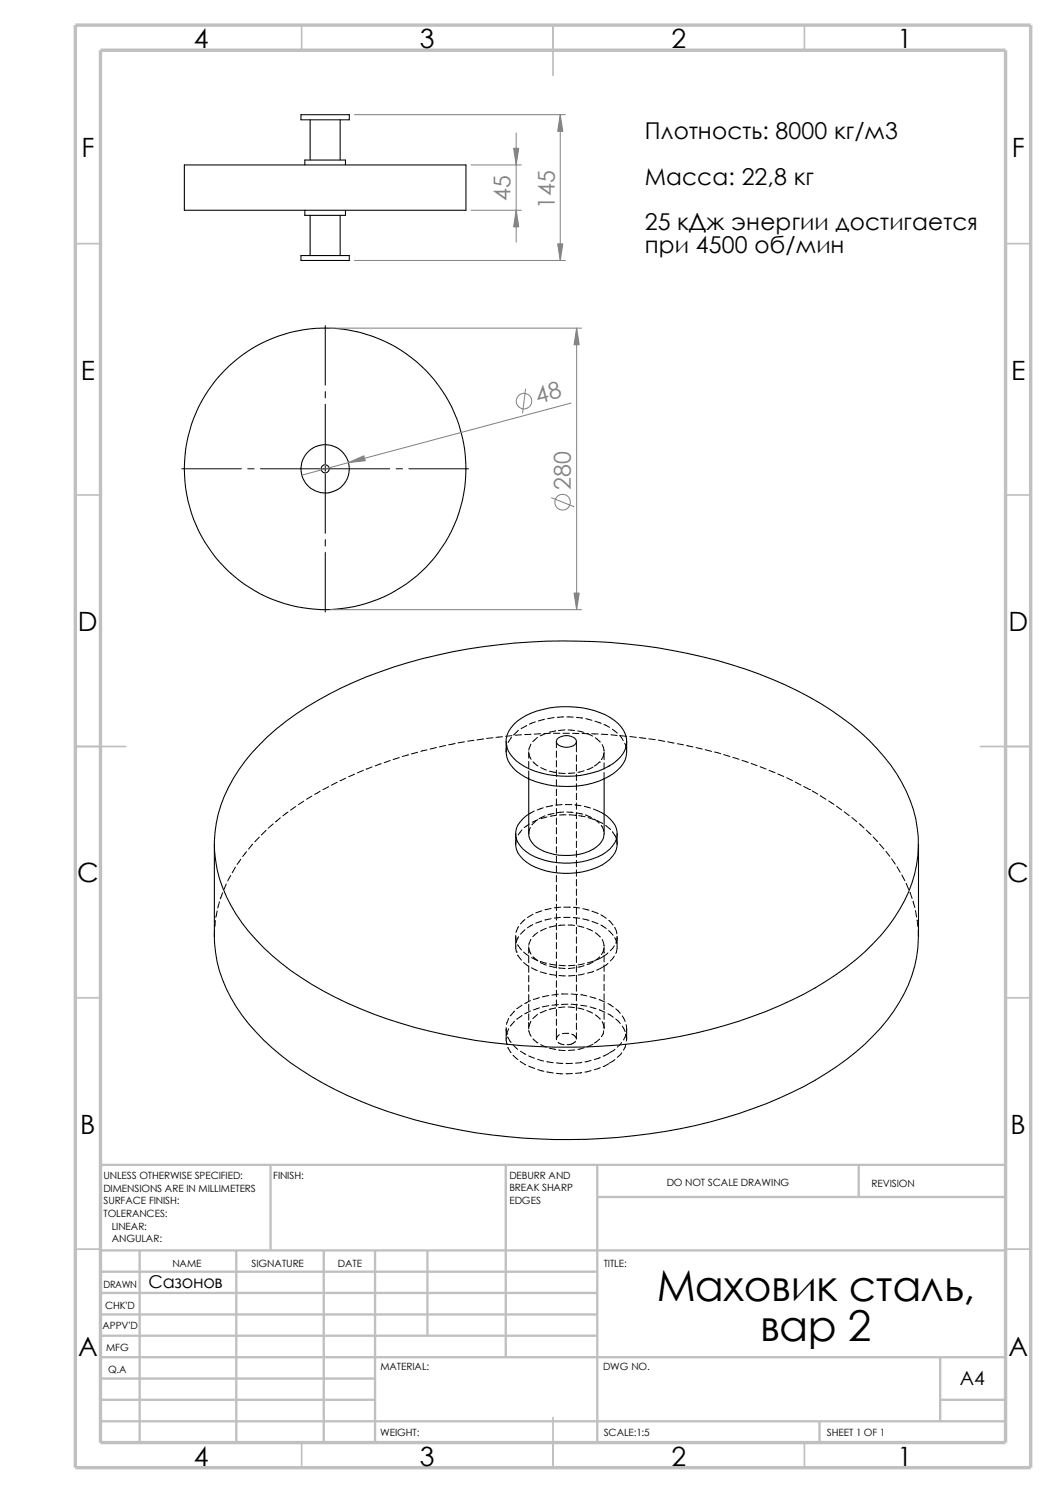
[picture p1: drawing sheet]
<svg xmlns="http://www.w3.org/2000/svg" width="210mm" height="297mm" viewBox="0 0 210 297" stroke-linecap="round" stroke-linejoin="round" font-family="sans-serif">
<g fill="none" stroke="#c0c0c0" stroke-width=".34">
<path d="M60 5v5M110 5v10M160 5v5M15 48.5h5M200 48.5h5M15 98.5h5M200 98.5h5M15 148.5h10M195 148.5h10M15 198.5h5M200 198.5h5M15 248.5h5"/>
<path d="M200 248.5h5M60 287v5M110 282v10M160 287v5"/>
</g>
<g fill="none" stroke="#c0c0c0" stroke-width=".47">
<path d="M53.8 231.7v17.1M100.6 231.7v38.3M118.8 231.7v55.3M118.8 238.1h81.2M170.8 231.7v6.4M200 231.7h-180v55.3M20 248.8h180M20 257.2h98.8M20 253h98.8M27.8 248.8v38.2M47 248.8v38.2M64.4 248.8v38.2"/>
<path d="M74.6 248.8v38.2M85 248.8v16.9M20 265.7h98.8M20 261.5h98.8M20 278.5h54.6M20 274.2h54.6M20 270h180M187 278.5h13M187 270v12.7M20 282.7h180M163 282.7v4.3"/>
</g>
<path d="M15 5h190v287h-190zM20 10h180v277h-180z" fill="none" stroke="#c0c0c0" stroke-width=".68" stroke-linecap="butt"/>
<g fill="none" stroke="#000" stroke-width=".21">
<path d="M36.7 32.8h56v9h-56zM59.9 22.8h9.6v1h-9.6zM60.6 32.8v-1h8.1v1M61.7 23.8v8M67.6 23.8v8M59.9 50.8h9.6v1h-9.6zM60.6 41.8v1h8.1v-1M61.7 42.8v8M67.6 42.8v8M51.6 148.1a62.1 62.1 0 0 1 24-14.5 114.5 114.5 0 0 1 58.2-4.2 84.6 84.6 0 0 1 31.6 12 41 41 0 0 1 14.9 16 24.7 24.7 0 0 1-2.5 25.4 49.2 49.2 0 0 1-17.9 15 99.7 99.7 0 0 1-40.1 10.3 109.9 109.9 0 0 1-48.2-7.4 58.7 58.7 0 0 1-20.7-13.8 27.3 27.3 0 0 1-8.1-21.3 29.5 29.5 0 0 1 8.8-17.5zM100.7 147.5a6 6 0 0 0 2 5.9 17.2 17.2 0 0 0 12.7 2.9 13.2 13.2 0 0 0 8-3.7 6.1 6.1 0 0 0 1.2-5.1M102.2 144.1a15.5 15.5 0 0 1 12.3-3.4 13.6 13.6 0 0 1 9.1 4 4.5 4.5 0 0 1-.8 6.5 16.5 16.5 0 0 1-12.6 3.1 13 13 0 0 1-8.2-3.6 4.5 4.5 0 0 1 .2-6.6z"/>
<path d="M105.2 154.9v11a4.2 4.2 0 0 0 3.1 3.5 11.6 11.6 0 0 0 10.3-.9 3.5 3.5 0 0 0 1.5-2.6v-11M110.8 147.1a2.7 2.7 0 0 1 3.8 .1 .98 .98 0 0 1-1 1.3 2.64 2.64 0 0 1-2.9-.8zM42.6 167.9v18.4a27.9 27.9 0 0 0 8.3 19 60.2 60.2 0 0 0 23.4 14.8 115.3 115.3 0 0 0 64 3.8 79.7 79.7 0 0 0 30.1-13.2 36.2 36.2 0 0 0 13-16.6 25 25 0 0 0 1.3-7.8v-18.4M102.6 165.9a5.7 5.7 0 0 0 .9 4.4 10.8 10.8 0 0 0 7.3 3.4 13.9 13.9 0 0 0 10.5-2.8 3.9 3.9 0 0 0 1.4-3v-2M105.2 162a4.4 4.4 0 0 0-2.5 4.9 7.8 7.8 0 0 0 5.8 4.3 15.4 15.4 0 0 0 12.1-1.7 4.3 4.3 0 0 0 2-4.7 5.9 5.9 0 0 0-2.5-2.8"/>
<circle cx="64.6" cy="93.3" r=".8"/>
<circle cx="64.7" cy="93.3" r="28"/>
<circle cx="64.7" cy="93.3" r="4.8"/>
</g>
<g fill="none" stroke="#000" stroke-width=".2">
<path d="M64.7 64.8v11.8M64.7 77.9v1.3M36.2 93.3h11.8M49.3 93.3h1.2M51.8 93.3h11.9M64.2 93.3h1M64.7 80.4v11.9M64.7 92.8v1M64.7 94.3v11.8M65.7 93.3h11.8M78.8 93.3h1.3M81.3 93.3h11.9"/>
<path d="M64.7 107.4v1.2M64.7 109.9v11.9M60.4 159.4l-1 .7M62 158.4l-1 .6M63.7 157.4l-1.1 .6M65.4 156.5l-1.2 .6M67.1 155.6l-1.2 .6M68.7 154.8l-1.1 .5M70.5 154l-1.2 .5M72.3 153.2l-1.2 .6M74 152.6l-1.2 .4M75.8 151.9l-1.2 .5"/>
<path d="M77.6 151.3l-1.2 .4M79.4 150.7l-1.2 .4M81.2 150.2l-1.2 .3M83.1 149.6l-1.3 .4M84.9 149.2l-1.2 .3M86.8 148.7l-1.2 .3M88.6 148.3l-1.2 .3M90.5 147.9l-1.3 .3M92.4 147.6l-1.3 .2M94.2 147.3l-1.2 .1M96.1 147l-1.2 .2M98 146.8l-1.2 .1"/>
<path d="M99.9 146.6l-1.3 .1M100.8 148.3l-.1 1.3M101.7 146.6l-.7 1.1M101.8 146.3l-1.3 .2M102.2 146.2h.1M103.1 145.3l-.9 .9M103.7 146.2l-1.3 .1M104.7 144.3l-1.1 .6M105.2 149.6v1.2M105.2 151.5v1.2M105.2 153.4v1.5M105.2 149.9l.4 1.1"/>
<path d="M105.6 148l-.4 1.2M105.6 146l-1.2 .1M106 151.6l1 .8M106.5 143.6l-1.2 .5M106.9 146.7l-.9 .8M107.5 146h-1.2M107.5 152.7l1.2 .5M108.3 143.1l-1.2 .3M108.6 145.9l-1.2 .5M109.3 153.4l1.2 .3M109.4 145.9h-1.2M110.1 145.9h1.2"/>
<path d="M110.2 142.7l-1.3 .3M110.4 145.4l-1.2 .3M110.7 147.5v1.3M110.7 149.4v1.3M110.7 151.3v1.3M110.7 153.2v1.3M110.7 155.1v1.3M110.7 157v1.3M110.7 158.9v1.3M111.1 153.8h1.3M112 145.9h1.2M112.1 142.6l-1.3 .1"/>
<path d="M112.4 145.2l-1.3 .1M112.7 142.6l1.3 .1M113 145.2l1.3 .1M113.9 145.9h1.2M114.3 153.8h-1.3M114.6 142.7l1.3 .1M114.6 147.5v2.1M114.6 150.2v1.3M114.6 152.1v1.3M114.6 154v1.3M114.6 155.9v1.3M114.6 157.8v1.3"/>
<path d="M114.6 159.7v1.3M114.9 145.4l1.2 .3M115.8 145.9l1.3 .1M116.2 153.3l-1.3 .3M116.5 143l1.2 .3M116.7 145.9l1.2 .5M117.7 146h1.3M117.9 152.6l-1.1 .5M118.3 143.5l1.2 .4M118.4 146.8l.9 .8M119.2 151.6h.1M119.2 151.6l-1 .8"/>
<path d="M119.6 146l1.3 .1M119.8 148.1l.3 1.2M120.1 149.9l-.1 .6-.4 .6M120.1 144.1l1.1 .6M120.1 149.3h.1M120.1 149.6v1.5M120.1 151.8v1.2M120.1 153.7v1.2M121.5 146.2l1.2 .1M121.8 145.1l1 .7M123.2 146.3l.8 1M123.4 146.3l1.2 .2"/>
<path d="M124.2 147.9l.4 1.2M125.3 146.5l1.2 .2M127.2 146.7l1.2 .2M129 147l1.3 .2M130.9 147.2l1.3 .3M132.8 147.6l1.3 .2M134.7 148l1.2 .2M136.6 148.3l1.2 .3M138.4 148.7l1.3 .3M140.3 149.1l1.2 .4M142.1 149.6l1.2 .3M143.9 150.1l1.3 .4"/>
<path d="M145.8 150.7l1.2 .3M147.6 151.3l1.2 .4M149.4 151.9l1.2 .4M151.2 152.5l1.2 .5M153 153.2l1.1 .5M154.7 154l1.2 .5M156.5 154.7l1.1 .6M158.2 155.6l1.1 .6M159.9 156.5l1.1 .6M161 157.1h.1M161.5 157.4l1.1 .6M163.2 158.3l1.1 .7"/>
<path d="M164.8 159.3l1.1 .7M43.6 179.4l-.3 1.2M44.3 177.6l-.5 1.2M45 175.9l-.5 1.1M45.9 174.2l-.6 1.1M46.8 172.5l-.6 1.1M47.9 170.9l-.7 1.1M49 169.4l-.7 1M50.2 167.9l-.8 1M51.6 166.5l-.9 1M52.9 165.2l-.9 .9M54.3 163.9l-1 .9"/>
<path d="M55.8 162.7l-1 .8M57.3 161.5l-1 .8M58.8 160.4l-1 .8M102.7 166.7l-.1 1.2M103.8 165.1l-.8 1M105.3 163.9l-1 .7M105.5 164.6l-.3 1.3M106.3 161.3l-1.1 .7M106.7 163.2l-.9 .9M107 163.1l-1.2 .5M108 160.7l-1.2 .4M108.4 162.3l-1.2 .6"/>
<path d="M108.8 162.5l-1.2 .4M109.9 160.3l-1.3 .2M110.2 161.8l-1.2 .3M110.7 162.2l-1.3 .2M110.7 160.8v1.3M110.7 162.7v1.3M110.7 164.6v1.3M110.7 166.5v1.3M110.7 168.4v1.3M110.7 170.3v1.3M110.7 172.3v1.2M110.7 174.2v1.2"/>
<path d="M110.7 176.1v1.2M110.7 178v1.2M110.7 179.9v1.2M111.8 160.1h-1.3M112.1 161.5l-1.3 .2M112.4 160.1h1.3M112.6 162.1h-1.3M112.7 161.5l1.3 .1M113.2 162.1l1.3 .1M114.3 160.1l1.3 .2M114.5 162.2h.1M114.6 161.7l1.3 .3"/>
<path d="M114.6 161.6v1.3M114.6 163.5v1.3M114.6 165.4v1.3M114.6 167.3v1.3M114.6 169.2v1.3M114.6 171.2v1.2M114.6 173.1v1.2M114.6 175v1.2M114.6 176.9v1.2M114.6 178.8v1.2M115.1 162.3l1.3 .2M116.2 160.4l1.2 .3"/>
<path d="M116.5 162.1l1.1 .5M117 162.6l1.2 .5M118 161l2.1 1M118.2 162.9l1 .8M118.8 163.3l1.1 .5M119.6 164.2l.5 1.2M120.4 164.2l1 .8M121.8 165.5l.7 1.1M122.5 166.7l.2 1.2M166.4 160.4l1 .7M167.9 161.5l1 .8M169.4 162.6l1 .8"/>
<path d="M170.9 163.9l.9 .8M172.3 165.1l.9 .9M173.7 166.5l.8 .9M174.9 167.9l.9 1M176.2 169.4l.8 .9M177.3 170.9l.8 1M178.4 172.4l.6 1.1M179.4 174.1l.6 1.1M180.2 175.8l.5 1.2M181 177.5l.4 1.2M181.6 179.3l.3 1.3M42.7 185l-.1 1.3"/>
<path d="M42.8 183.1l-.1 1.3M43.2 181.2l-.3 1.3M102.6 186.1l.1 3.3M102.6 186.6l.1 .7M102.7 189.4h.1M102.7 187.3v.1M103 190l.7 1M103 188l.7 1M103.1 186.4l-.5 1.1M103.1 184.3l-.5 1.2M103.8 199.9l-1 .8M104.1 191.5l1.1 .7"/>
<path d="M104.1 189.4l1.1 .8M104.4 185l-.9 .8M104.4 182.9l-.9 .9M105.2 188.3v1.3M105.2 190.2v1.3M105.2 192.2v1.2M105.2 194.1v1.2M105.2 196v1.2M105.2 197.9v1.2M105.2 199.8v1.2M105.2 188.6l.4 1.2M105.5 199.1l-1.1 .5"/>
<path d="M105.6 186.9l-.4 1.1M105.7 192.5l1.1 .6M105.7 190.5l1.1 .5M106 183.9l-1.1 .7M106 181.9l-1.1 .6M106 190.3l1 .8M106.9 185.5l-.9 .9M107.3 198.5l-1.2 .3M107.4 193.3l1.3 .3M107.4 191.3l1.3 .3M107.5 191.5l1.2 .5M107.7 183.2l-1.1 .4"/>
<path d="M107.7 181.2l-1.1 .4M108.6 184.7l-1.1 .5M109.1 198l-1.2 .3M109.3 192.2l1.2 .2M109.3 193.8l1.2 .2M109.3 191.8l1.2 .2M109.6 182.8l-1.2 .2M109.6 180.7l-1.2 .3M110.4 184.1l-1.2 .3M110.7 181.8v1.2M110.7 183.7v1.3M110.7 185.6v1.3"/>
<path d="M110.7 187.5v1.3M110.7 189.4v1.3M110.7 191.3v1.3M110.7 193.2v1.3M110.7 195.1v1.3M110.7 197v1.3M110.7 198.9v1.3M111 197.8l-1.2 .2M111 199.9l-1.2 .1M111.1 192.5l1.3 .2M111.2 194.1h1.2M111.2 192l1.2 .1"/>
<path d="M111.5 182.5l-1.3 .1M111.5 180.5l-1.3 .1M111.7 197.7h1.2M112.1 182.5h1.3M112.1 180.5h1.3M112.4 184l-1.3 .1M112.9 199.8h-1.2M113 184l1.3 .1M113.6 197.7l1.3 .1M113.6 199.8l1.3 .1M114 182.5l1.3 .2M114 180.5l1.3 .1"/>
<path d="M114.3 192.5l-1.3 .2M114.3 194.1h-1.2M114.3 192l-1.2 .1M114.6 180.7v1.2M114.6 182.6v1.3M114.6 184.5v1.3M114.6 186.4v1.3M114.6 188.3v1.3M114.6 190.2v1.3M114.6 192.1v1.3M114.6 194v1.3M114.6 195.9v1.3"/>
<path d="M114.6 197.8v1.3M114.6 199.7v1.3M114.9 184.2l1.2 .3M115.5 197.9l1.2 .2M115.5 200l1.2 .2M115.9 182.8l1.2 .3M115.9 180.8l1.2 .3M116.2 192.1l-1.3 .3M116.2 193.7l-1.2 .3M116.2 191.7l-1.2 .2M116.7 184.7l1.2 .5M117.3 198.3l1.2 .3"/>
<path d="M117.7 183.3l1.2 .4M117.7 181.3l1.3 .4M117.9 191.4l-1.1 .5M118 191.2l-1.2 .4M118.1 193.2l-1.3 .4M118.4 185.5l1 .9M118.6 190.9l-.4 .3M119.2 198.8l1.1 .5M119.2 190.4l-.6 .5M119.5 184l1.1 .7M119.5 182l1.1 .7M119.8 186.9l.3 1.2"/>
<path d="M119.8 192.4l-1.1 .6M119.8 190.4l-1.2 .5M120.1 188.7l-.1 .6-.4 .6M120.1 188.1h.1M120.1 188.3v1.3M120.1 190.1v1.2M120.1 192v1.3M120.1 193.9v1.3M120.1 195.8v1.3M120.1 197.7v1.3M120.1 199.6v1.3M120.9 191.6l-1 .8"/>
<path d="M120.9 189.6l-1 .7M120.9 199.6l1.1 .7M121 185.1l.9 1M121.1 183.1l.8 .9M122.2 190.2l-.8 1M122.2 188.2l-.8 .9M122.3 186.6l.4 1.1M122.3 184.5l.4 1.3M122.7 186.3v2.4l-.2 1M122.7 186.6l-.2 1M182.1 181.2l.2 1.2M182.4 183l.1 1.3"/>
<path d="M182.6 185l.1 1.3M100.7 204.4l.1 3.3M100.7 204.9l.1 .8M100.8 205.7h.1M100.8 207.7h.1M101 206.3l.6 1.1M101 208.4l.6 1M101.1 202.6l-.4 1.2M101.1 204.7l-.4 1.2M102 207.9l1 .8M102 209.9l1 .9M102.3 201.1l-.8 1"/>
<path d="M102.3 203.2l-.8 .9M103.5 211.2l1.1 .6M103.5 209.1l1.1 .7M103.8 202l-1 .7M105.2 201.7v1.2M105.2 203.4v1.3M105.2 205l.4 1.2M105.2 210.1l1.1 .4M105.2 212.1l1.1 .5M105.5 201.1l-1.1 .6M105.6 203.2l-.4 1.1M106 206.7l1 .8"/>
<path d="M106.9 201.8l-.9 .8M106.9 210.7l1.2 .4M106.9 212.8l1.3 .3M107.3 200.5l-1.2 .4M107.5 207.8l1.2 .5M108.6 201l-1.2 .5M108.8 211.2l1.2 .2M108.8 213.2l1.2 .2M109.1 200.1l-1.2 .2M109.3 208.5l1.2 .3M110.4 200.5l-1.2 .3M110.7 200.8v1.3"/>
<path d="M110.7 202.7v1.3M110.7 204.6v2.2M110.7 211.5h1.2M110.7 213.5l1.2 .1M111 207.3l.5 .4 .7 .1M111.1 208.9l1.3 .1M111.3 205.8l-.6 .8M112.4 200.3l-1.3 .1M112.6 211.5h1.2M113 200.3l1.3 .1M113.1 205.6h-1.3M113.7 205.7l.6 .4 .3 .4"/>
<path d="M113.8 213.6h-1.2M114.3 208.9l-1.3 .1M114.4 207.1a1.67 1.67 0 0 1-1.6 .7M114.6 201.6v1.3M114.6 203.5v1.3M114.6 205.4v1.3M114.9 200.5l1.2 .3M115.7 211.3l-1.2 .2M115.7 213.4l-1.2 .1M116.2 208.4l-1.3 .3M116.7 201l1.2 .5M117.3 200.3l1.2 .4"/>
<path d="M117.6 210.9l-1.3 .3M117.6 213l-1.3 .3M117.9 207.7l-1.1 .5M118.4 201.9l.9 .8M119.2 200.9l1.1 .5M119.2 206.7v.1M119.2 206.8l-1 .7M119.4 210.4l-1.2 .4M119.4 212.4l-1.2 .4M119.8 203.2l.3 1.2M120.1 205.1l-.1 .6-.4 .5M120.1 204.4h.1"/>
<path d="M120.1 201.5v1.3M120.1 203.4v1.3M120.9 201.7l1.1 .7M121.1 209.5l-1.1 .6M121.1 211.6l-1.1 .6M122.3 208.7l-1.1 .7M122.3 210.8l-1.1 .7M122.5 200.7l.9 .9M122.5 202.7l.9 .9M123.6 207.4l-.8 .9M123.7 209.4l-.9 1M123.7 202.1l.6 1.1"/>
<path d="M123.7 204.1l.6 1.1M124.5 205.7l-.5 1.2M124.5 207.7l-.5 1.2M124.5 203.8l.1 1.3M124.5 205.9l.1 1.2M124.6 204.7v2"/>
</g>
<g fill="none" stroke="#808080" stroke-width=".2">
<path d="M70.5 22.8h41.9M93.7 32.8h10M102.7 26.5v21.7M111.4 22.8v29M70.5 51.8h41.9M93.7 41.8h10M65.7 65.3h50M104.5 77.4l-.6 4.8M114.7 65.3v56M109.7 99l4.4 1.8M113.6 80.2l-53.6 14.3M65.7 121.3h50"/>
<circle cx="104.2" cy="79.8" r="1.56"/>
<circle cx="111.9" cy="99.9" r="1.56"/>
</g>
<g fill="#808080" stroke="#808080" stroke-width=".2">
<path d="M111.4 22.8l.5 3.3h-1z"/>
<path d="M110.9 48.5h1l-.5 3.3z"/>
<path d="M102.7 41.8l.5 3.3h-1z"/>
<path d="M102.2 29.5h1l-.5 3.3z"/>
<path d="M114.2 118h1l-.5 3.3z"/>
<path d="M114.7 65.3l.5 3.3h-1z"/>
<path d="M69.3 92l3-1.3 .3 1z"/>
</g>
<g font-size="8.5">
<text x="130.6" y="258.7">Маховик сталь,</text>
<text x="151.2" y="266.9">вар 2</text>
</g>
<g font-size="5.3">
<text x="38.5" y="9.6">4</text>
<text x="83.5" y="9.6">3</text>
<text x="133.5" y="9.6">2</text>
<text x="178.5" y="9.6">1</text>
<text x="16.2" y="31.3">F</text>
<text x="201.2" y="31.3">F</text>
<text x="16" y="75.6">E</text>
<text x="201.1" y="75.6">E</text>
<text x="15.5" y="125.6">D</text>
<text x="200.6" y="125.6">D</text>
<text x="15.3" y="175.6">C</text>
<text x="200.3" y="175.6">C</text>
<text x="16" y="225.6">B</text>
<text x="201" y="225.6">B</text>
<text x="15.5" y="269.8">A</text>
<text x="200.5" y="269.8">A</text>
<text x="38.5" y="291.6">4</text>
<text x="83.5" y="291.6">3</text>
<text x="133.5" y="291.6">2</text>
<text x="178.5" y="291.6">1</text>
</g>
<g font-size="4.6">
<text x="128.2" y="27.7">Плотность: 8000 кг/м3</text>
<text x="128.2" y="36.8">Масса: 22,8 кг</text>
<text x="128.2" y="45.8">25 кДж энергии достигается</text>
<text x="128.2" y="50.4">при 4500 об/мин</text>
</g>
<g font-size="4.6" fill="#808080">
<text x="101.6" y="40" transform="rotate(-90 101.6 40)">45</text>
<text x="110.3" y="41.5" transform="rotate(-90 110.3 41.5)">145</text>
<text x="107" y="80.3" transform="rotate(-15 107 80.3)">48</text>
<text x="113.5" y="97.4" transform="rotate(-90 113.5 97.4)">280</text>
</g>
<text font-size="3.9" x="190.9" y="275.5">A4</text>
<text font-size="3.5" x="29.5" y="256.2">Сазонов</text>
<g font-size="2">
<text x="20.6" y="234.6">UNLESS OTHERWISE SPECIFIED:</text>
<text x="20.6" y="237.1">DIMENSIONS ARE IN MILLIMETERS</text>
<text x="20.6" y="239.6">SURFACE FINISH:</text>
<text x="54.4" y="234.6">FINISH:</text>
<text x="101.3" y="237">BREAK SHARP</text>
<text x="101.3" y="239.5">EDGES</text>
<text x="101.3" y="234.5">DEBURR AND</text>
<text x="132.6" y="236">DO NOT SCALE DRAWING</text>
<text x="173.3" y="236.2">REVISION</text>
<text x="20.6" y="242.1">TOLERANCES:</text>
<text x="22.2" y="244.6">LINEAR:</text>
<text x="22.2" y="247.1">ANGULAR:</text>
<text x="50" y="252">SIGNATURE</text>
<text x="67.2" y="252">DATE</text>
<text x="120.1" y="252">TITLE:</text>
<text x="20.6" y="256.2">DRAWN</text>
<text x="34.3" y="252.1">NAME</text>
<text x="20.9" y="260.4">CHK'D</text>
<text x="20.4" y="264.5">APPV'D</text>
<text x="21.1" y="268.8">MFG</text>
<text x="21.5" y="273.1">Q.A</text>
<text x="75.6" y="272.5">MATERIAL:</text>
<text x="119.9" y="272.5">DWG NO.</text>
<text x="75.6" y="285.6">WEIGHT:</text>
<text x="120.1" y="285.6">SCALE:1:5</text>
<text x="164.5" y="285.6">SHEET 1 OF 1</text>
</g>
</svg>
